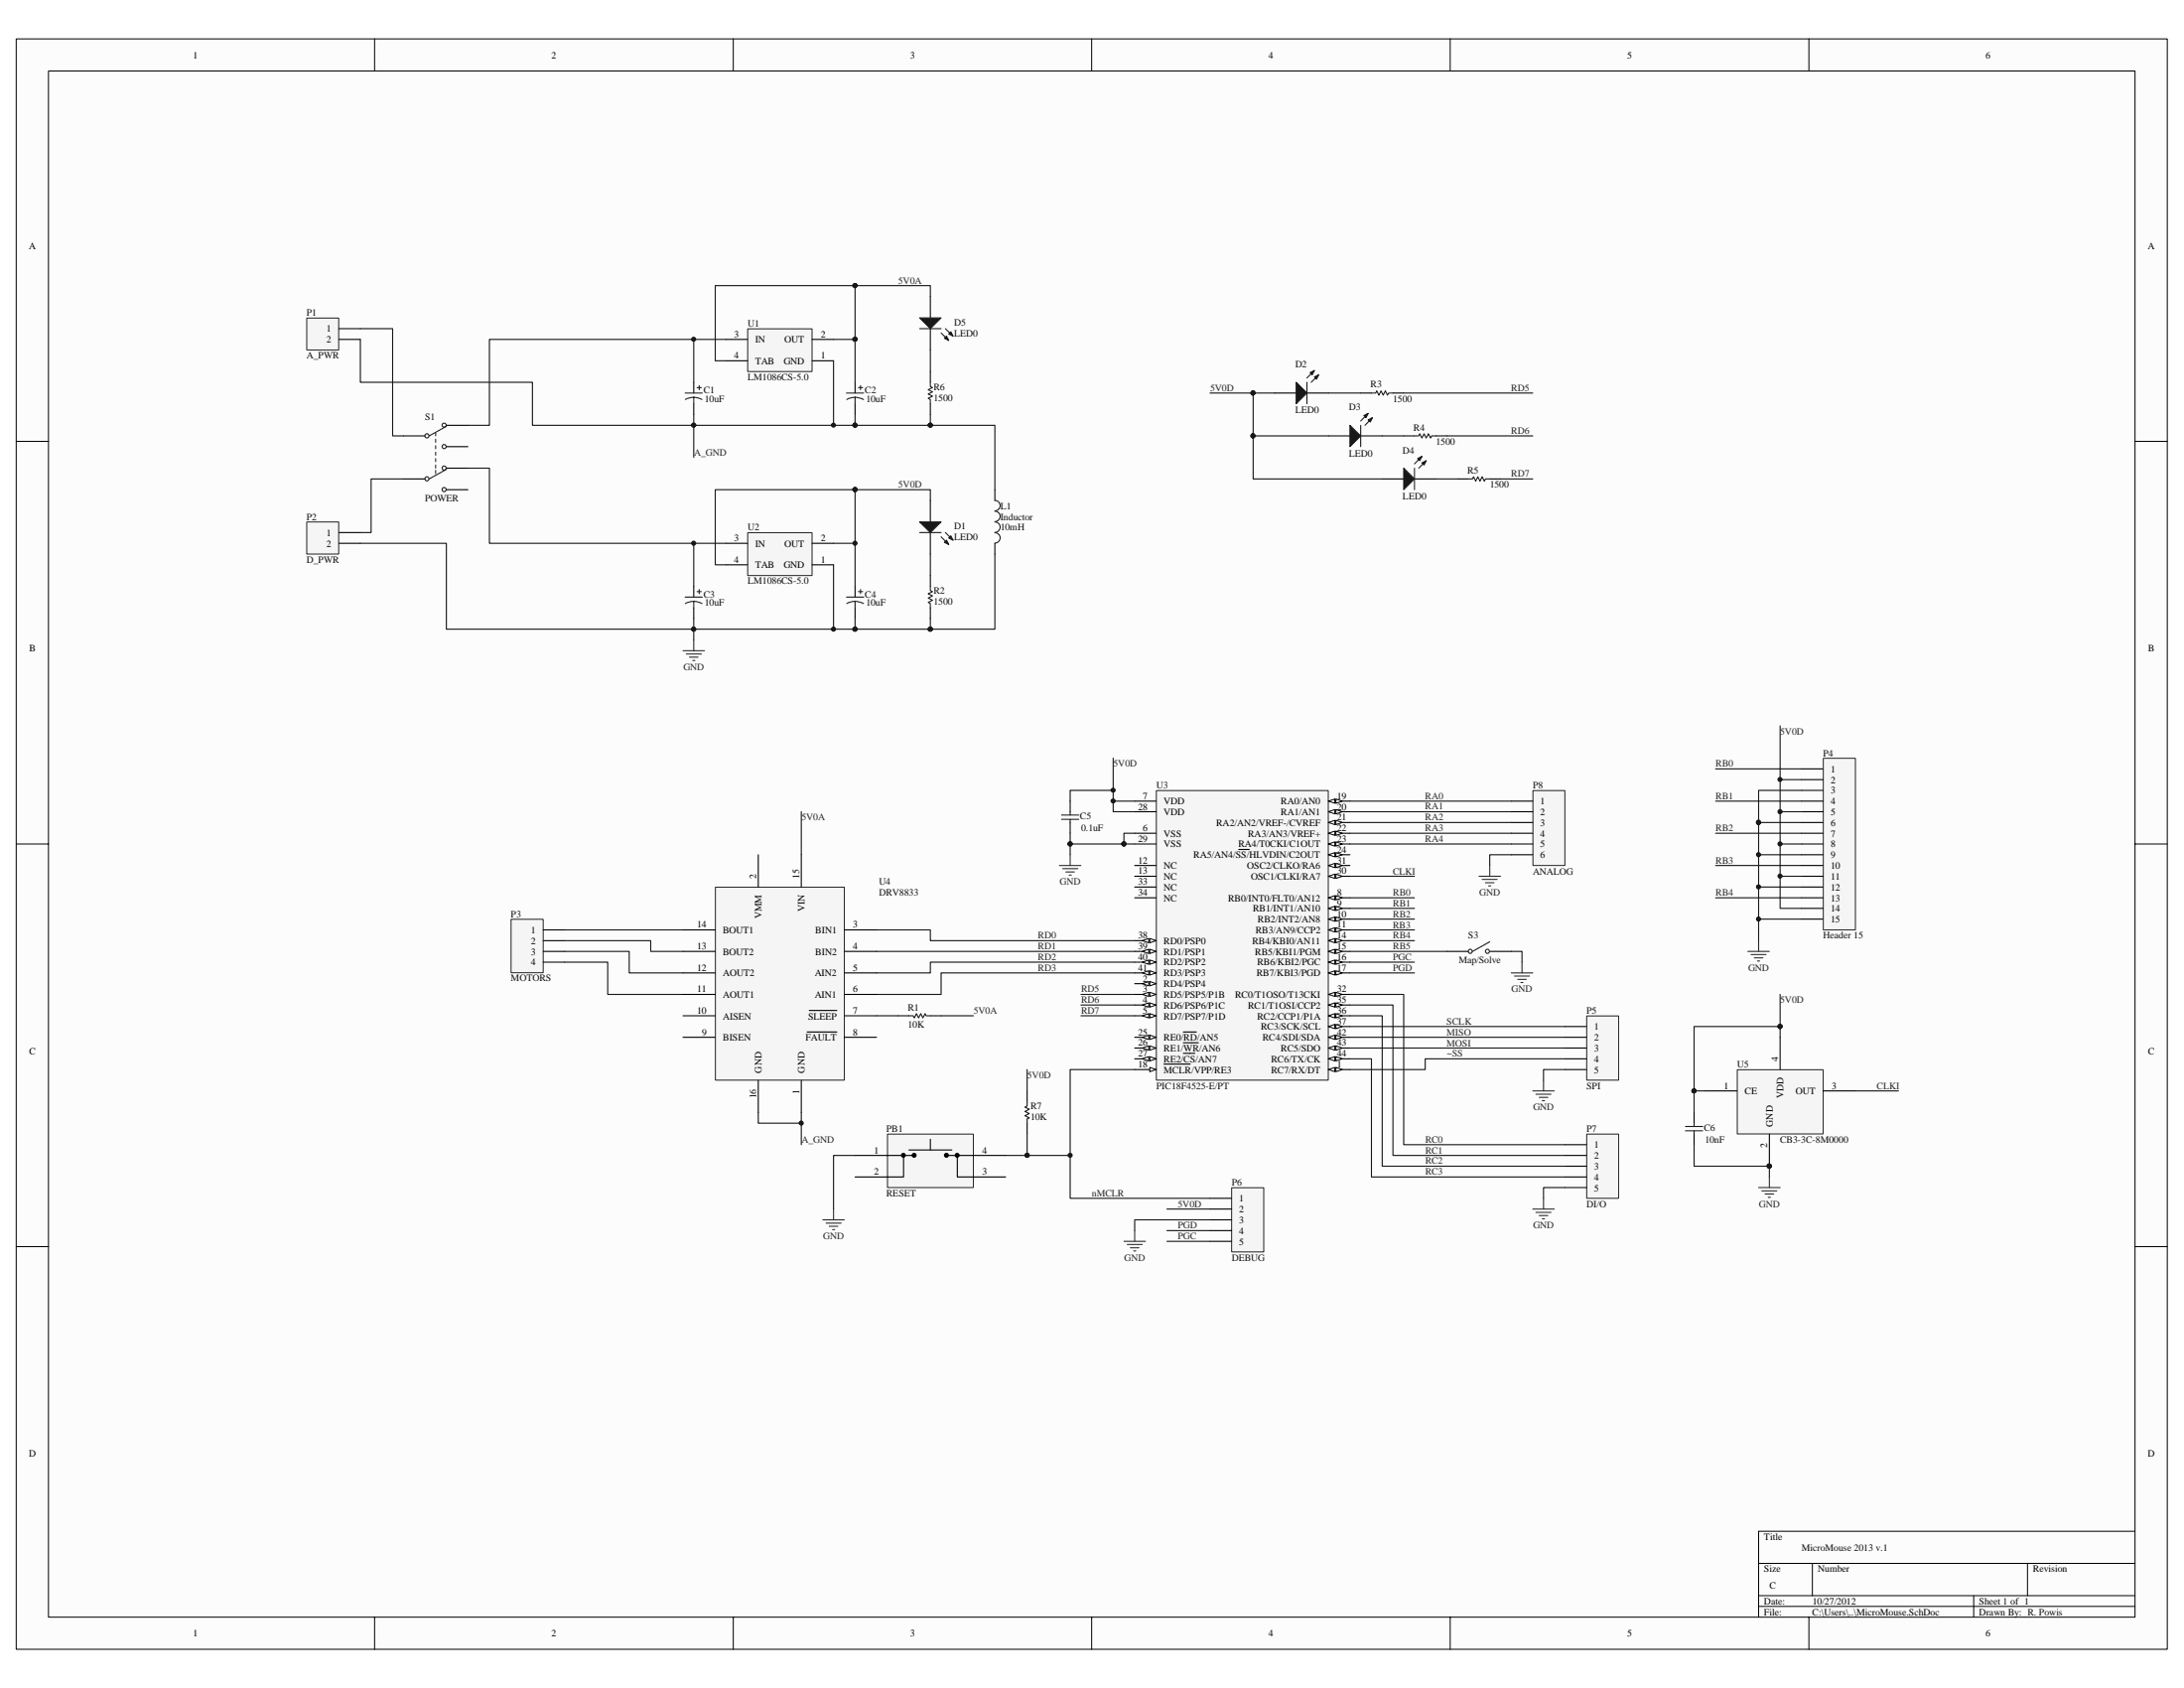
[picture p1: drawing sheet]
<svg xmlns="http://www.w3.org/2000/svg" width="279mm" height="216mm" viewBox="0 0 279 216" stroke-linecap="round" stroke-linejoin="round" font-family="sans-serif">
<path d="M2.1 5h275.2v205.9h-275.2z" fill="#fcfcfc"/>
<path d="M2.1 5h275.2v205.9h-275.2z" fill="none" stroke="#000" stroke-width=".13"/>
<path d="M6.2 9.1h266.9v197.7h-266.9z" fill="#fcfcfc"/>
<g fill="none" stroke="#000" stroke-width=".13">
<path d="M6.2 9.1h266.9v197.7h-266.9zM47.9 5v4.1M93.8 5v4.1M139.7 5v4.1M185.5 5v4.1M231.4 5v4.1M2.1 56.5h4.1M273.1 56.5h4.2M2.1 107.9h4.1M273.1 107.9h4.2M2.1 159.4h4.1M273.1 159.4h4.2"/>
<path d="M225 200h48.1M231.9 200v4.1M259.4 200v4.1M273.1 195.9h-48.1v10.9M47.9 206.8v4.2M93.8 206.8v4.2M139.7 206.8v4.2M185.5 206.8v4.2M225 204.1h48.1M225 205.5h48.1M231.4 206.8v4.2M252.5 204.1v2.7"/>
</g>
<path d="M148 101.1h21.9v37.1h-21.9z" fill="#f5f5f5"/>
<path d="M147.9 101.1h22v37.1h-22z" fill="none" stroke="#262626" stroke-width=".13"/>
<path d="M169.9 136.8h2.8" fill="none" stroke="#000" stroke-width=".14"/>
<g fill="#fcfcfc" stroke="#000" stroke-width=".13">
<path d="M169.9 136.8l.9-.3v.6z"/>
<path d="M170.9 136.5l.8 .3-.8 .3z"/>
</g>
<path d="M145.2 125.8h2.7" fill="none" stroke="#000" stroke-width=".14"/>
<g fill="#fcfcfc" stroke="#000" stroke-width=".13">
<path d="M147.1 125.5l.8 .3-.8 .3z"/>
<path d="M146.1 125.8l.9-.3v.6z"/>
</g>
<path d="M145.2 127.2h2.7" fill="none" stroke="#000" stroke-width=".14"/>
<g fill="#fcfcfc" stroke="#000" stroke-width=".13">
<path d="M147.1 126.9l.8 .3-.8 .2z"/>
<path d="M146.1 127.2l.9-.3v.5z"/>
</g>
<path d="M145.2 128.5h2.7" fill="none" stroke="#000" stroke-width=".14"/>
<g fill="#fcfcfc" stroke="#000" stroke-width=".13">
<path d="M147.1 128.3l.8 .2-.8 .3z"/>
<path d="M146.1 128.5l.9-.2v.5z"/>
</g>
<path d="M145.2 129.9h2.7" fill="none" stroke="#000" stroke-width=".14"/>
<g fill="#fcfcfc" stroke="#000" stroke-width=".13">
<path d="M147.1 129.6l.8 .3-.8 .3z"/>
<path d="M146.1 129.9l.9-.3v.6z"/>
</g>
<path d="M145.2 106.6h2.7M145.2 102.5h2.7M169.9 114.8h2.8" fill="none" stroke="#000" stroke-width=".14"/>
<g fill="#fcfcfc" stroke="#000" stroke-width=".13">
<path d="M169.9 114.8l.9-.2v.5z"/>
<path d="M170.9 114.6l.8 .2-.8 .3z"/>
</g>
<path d="M169.9 116.2h2.8" fill="none" stroke="#000" stroke-width=".14"/>
<g fill="#fcfcfc" stroke="#000" stroke-width=".13">
<path d="M169.9 116.2l.9-.3v.6z"/>
<path d="M170.9 115.9l.8 .3-.8 .3z"/>
</g>
<path d="M169.9 117.6h2.8" fill="none" stroke="#000" stroke-width=".14"/>
<g fill="#fcfcfc" stroke="#000" stroke-width=".13">
<path d="M169.9 117.6l.9-.3v.5z"/>
<path d="M170.9 117.3l.8 .3-.8 .2z"/>
</g>
<path d="M169.9 118.9h2.8" fill="none" stroke="#000" stroke-width=".14"/>
<g fill="#fcfcfc" stroke="#000" stroke-width=".13">
<path d="M169.9 118.9l.9-.2v.5z"/>
<path d="M170.9 118.7l.8 .2-.8 .3z"/>
</g>
<path d="M145.2 110.7h2.7M145.2 112.1h2.7M169.9 120.3h2.8" fill="none" stroke="#000" stroke-width=".14"/>
<g fill="#fcfcfc" stroke="#000" stroke-width=".13">
<path d="M169.9 120.3l.9-.3v.6z"/>
<path d="M170.9 120l.8 .3-.8 .3z"/>
</g>
<path d="M169.9 121.7h2.8" fill="none" stroke="#000" stroke-width=".14"/>
<g fill="#fcfcfc" stroke="#000" stroke-width=".13">
<path d="M169.9 121.7l.9-.3v.6z"/>
<path d="M170.9 121.4l.8 .3-.8 .3z"/>
</g>
<path d="M169.9 123.1h2.8" fill="none" stroke="#000" stroke-width=".14"/>
<g fill="#fcfcfc" stroke="#000" stroke-width=".13">
<path d="M169.9 123.1l.9-.3v.5z"/>
<path d="M170.9 122.8l.8 .3-.8 .2z"/>
</g>
<path d="M169.9 124.4h2.8" fill="none" stroke="#000" stroke-width=".14"/>
<g fill="#fcfcfc" stroke="#000" stroke-width=".13">
<path d="M169.9 124.4l.9-.2v.5z"/>
<path d="M170.9 124.2l.8 .2-.8 .3z"/>
</g>
<path d="M145.2 136.8h2.7" fill="none" stroke="#000" stroke-width=".14"/>
<path d="M147.1 136.5l.8 .3-.8 .3z" fill="#fcfcfc" stroke="#000" stroke-width=".13"/>
<path d="M169.9 102.5h2.8M148.9 136.1h3.4" fill="none" stroke="#000" stroke-width=".14"/>
<g fill="#fcfcfc" stroke="#000" stroke-width=".13">
<path d="M169.9 102.5l.9-.3v.5z"/>
<path d="M170.9 102.2l.8 .3-.8 .2z"/>
</g>
<path d="M169.9 103.8h2.8" fill="none" stroke="#000" stroke-width=".14"/>
<g fill="#fcfcfc" stroke="#000" stroke-width=".13">
<path d="M169.9 103.8l.9-.3v.6z"/>
<path d="M170.9 103.5l.8 .3-.8 .3z"/>
</g>
<path d="M169.9 105.2h2.8" fill="none" stroke="#000" stroke-width=".14"/>
<g fill="#fcfcfc" stroke="#000" stroke-width=".13">
<path d="M169.9 105.2l.9-.3v.6z"/>
<path d="M170.9 104.9l.8 .3-.8 .3z"/>
</g>
<path d="M169.9 106.6h2.8" fill="none" stroke="#000" stroke-width=".14"/>
<g fill="#fcfcfc" stroke="#000" stroke-width=".13">
<path d="M169.9 106.6l.9-.3v.5z"/>
<path d="M170.9 106.3l.8 .3-.8 .2z"/>
</g>
<path d="M169.9 107.9h2.8" fill="none" stroke="#000" stroke-width=".14"/>
<g fill="#fcfcfc" stroke="#000" stroke-width=".13">
<path d="M169.9 108l.9-.3v.5z"/>
<path d="M170.9 107.7l.8 .3-.8 .2z"/>
</g>
<path d="M169.9 109.3h2.8" fill="none" stroke="#000" stroke-width=".14"/>
<g fill="#fcfcfc" stroke="#000" stroke-width=".13">
<path d="M169.9 109.3l.9-.2v.5z"/>
<path d="M170.9 109.1l.8 .2-.8 .3z"/>
</g>
<path d="M158.5 108.6h1.3M145.2 132.7h2.7" fill="none" stroke="#000" stroke-width=".14"/>
<g fill="#fcfcfc" stroke="#000" stroke-width=".13">
<path d="M147.1 132.4l.8 .3-.8 .2z"/>
<path d="M146.1 132.7l.9-.3v.5z"/>
</g>
<path d="M145.2 134h2.7M151.4 132h1.7" fill="none" stroke="#000" stroke-width=".14"/>
<g fill="#fcfcfc" stroke="#000" stroke-width=".13">
<path d="M147.1 133.8l.8 .2-.8 .3z"/>
<path d="M146.1 134l.9-.2v.5z"/>
</g>
<path d="M145.2 135.4h2.7M151.4 133.4h1.9" fill="none" stroke="#000" stroke-width=".14"/>
<g fill="#fcfcfc" stroke="#000" stroke-width=".13">
<path d="M147.1 135.1l.8 .3-.8 .3z"/>
<path d="M146.1 135.4l.9-.3v.6z"/>
</g>
<path d="M145.2 103.8h2.7M145.2 107.9h2.7M169.9 112.1h2.8M151.4 134.7h1.5" fill="none" stroke="#000" stroke-width=".14"/>
<g fill="#fcfcfc" stroke="#000" stroke-width=".13">
<path d="M169.9 112.1l.9-.3v.6z"/>
<path d="M170.9 111.8l.8 .3-.8 .3z"/>
</g>
<path d="M169.9 110.7h2.8" fill="none" stroke="#000" stroke-width=".14"/>
<g fill="#fcfcfc" stroke="#000" stroke-width=".13">
<path d="M169.9 110.7l.9-.3v.6z"/>
<path d="M170.9 110.4l.8 .3-.8 .3z"/>
</g>
<path d="M169.9 127.2h2.8" fill="none" stroke="#000" stroke-width=".14"/>
<g fill="#fcfcfc" stroke="#000" stroke-width=".13">
<path d="M169.9 127.2l.9-.3v.5z"/>
<path d="M170.9 126.9l.8 .3-.8 .2z"/>
</g>
<path d="M145.2 113.5h2.7M145.2 114.8h2.7M169.9 128.5h2.8" fill="none" stroke="#000" stroke-width=".14"/>
<g fill="#fcfcfc" stroke="#000" stroke-width=".13">
<path d="M169.9 128.5l.9-.2v.5z"/>
<path d="M170.9 128.3l.8 .2-.8 .3z"/>
</g>
<path d="M169.9 129.9h2.8" fill="none" stroke="#000" stroke-width=".14"/>
<g fill="#fcfcfc" stroke="#000" stroke-width=".13">
<path d="M169.9 129.9l.9-.3v.6z"/>
<path d="M170.9 129.6l.8 .3-.8 .3z"/>
</g>
<path d="M169.9 131.3h2.8" fill="none" stroke="#000" stroke-width=".14"/>
<g fill="#fcfcfc" stroke="#000" stroke-width=".13">
<path d="M169.9 131.3l.9-.3v.6z"/>
<path d="M170.9 131l.8 .3-.8 .3z"/>
</g>
<path d="M145.2 120.3h2.7" fill="none" stroke="#000" stroke-width=".14"/>
<g fill="#fcfcfc" stroke="#000" stroke-width=".13">
<path d="M147.1 120l.8 .3-.8 .3z"/>
<path d="M146.1 120.3l.9-.3v.6z"/>
</g>
<path d="M145.2 121.7h2.7" fill="none" stroke="#000" stroke-width=".14"/>
<g fill="#fcfcfc" stroke="#000" stroke-width=".13">
<path d="M147.1 121.4l.8 .3-.8 .3z"/>
<path d="M146.1 121.7l.9-.3v.6z"/>
</g>
<path d="M145.2 123.1h2.7" fill="none" stroke="#000" stroke-width=".14"/>
<g fill="#fcfcfc" stroke="#000" stroke-width=".13">
<path d="M147.1 122.8l.8 .3-.8 .2z"/>
<path d="M146.1 123.1l.9-.3v.5z"/>
</g>
<path d="M145.2 124.4h2.7" fill="none" stroke="#000" stroke-width=".14"/>
<g fill="#fcfcfc" stroke="#000" stroke-width=".13">
<path d="M147.1 124.2l.8 .2-.8 .3z"/>
<path d="M146.1 124.4l.9-.2v.5z"/>
</g>
<path d="M169.9 132.7h2.8" fill="none" stroke="#000" stroke-width=".14"/>
<g fill="#fcfcfc" stroke="#000" stroke-width=".13">
<path d="M169.9 132.7l.9-.3v.5z"/>
<path d="M170.9 132.4l.8 .3-.8 .2z"/>
</g>
<path d="M169.9 134h2.8" fill="none" stroke="#000" stroke-width=".14"/>
<g fill="#fcfcfc" stroke="#000" stroke-width=".13">
<path d="M169.9 134l.9-.2v.5z"/>
<path d="M170.9 133.8l.8 .2-.8 .3z"/>
</g>
<path d="M169.9 135.4h2.8" fill="none" stroke="#000" stroke-width=".14"/>
<g fill="#fcfcfc" stroke="#000" stroke-width=".13">
<path d="M169.9 135.4l.9-.3v.6z"/>
<path d="M170.9 135.1l.8 .3-.8 .3z"/>
</g>
<path d="M95.7 68.2h8.2v5.4h-8.2z" fill="#f5f5f5"/>
<path d="M95.7 68.1h8.2v5.5h-8.2z" fill="none" stroke="#262626" stroke-width=".13"/>
<path d="M88.8 75v1.4M88.8 77.7v1.4M92.9 69.5h2.7M92.9 72.2h2.7M103.9 69.5h2.7M103.9 72.2h2.7M109.4 75v1.4M109.4 77.7v1.4" fill="none" stroke="#000" stroke-width=".14"/>
<path d="M87.7 76.4h2.2M87.7 77.2l.5-.2 .5-.1 .6 .1 .5 .2M88.8 76.9v.8M89.2 75.7h.5M89.5 75.4v.5M108.3 76.4h2.2M108.3 77.2l.5-.2 .6-.1 .5 .1 .6 .2M109.4 76.9v.8M109.8 75.7h.6M110.1 75.4v.5" fill="none" stroke="#1c1c1c" stroke-width=".14"/>
<path d="M87.4 83.2h2.7M87.8 83.7h1.9M88.2 84.1h1.1M88.6 84.5h.3M88.8 81.9v1.3" fill="none" stroke="#262626" stroke-width=".14"/>
<path d="M88.8 69.5v5.5M88.8 79.1v2.8" fill="none" stroke="#0e0e0e" stroke-width=".14"/>
<circle cx="88.7" cy="69.5" r=".26" fill="#0e0e0e" stroke="#0e0e0e" stroke-width=".13"/>
<path d="M95.7 42.1h8.2v5.4h-8.2z" fill="#f5f5f5"/>
<path d="M95.7 42.1h8.2v5.4h-8.2z" fill="none" stroke="#262626" stroke-width=".13"/>
<path d="M88.8 48.9v1.4M88.8 51.6v1.4M92.9 43.4h2.7M92.9 46.1h2.7M103.9 43.4h2.7M103.9 46.1h2.7M109.4 48.9v1.4M109.4 51.6v1.4" fill="none" stroke="#000" stroke-width=".14"/>
<path d="M87.7 50.3h2.2M87.7 51.1l.5-.2 .5-.1 .6 .1 .5 .2M88.8 50.8v.8M89.2 49.6h.5M89.5 49.3v.5M108.3 50.3h2.2M108.3 51.1l.5-.2 .6-.1 .5 .1 .6 .2M109.4 50.8v.8M109.8 49.6h.6M110.1 49.3v.5" fill="none" stroke="#1c1c1c" stroke-width=".14"/>
<path d="M88.8 43.4v5.5M88.8 53v5.5M106.6 46.1v8.3M106.6 72.2v8.3M97 142.3v1.4h5.5M102.5 142.3v4.1" fill="none" stroke="#0e0e0e" stroke-width=".14"/>
<g fill="#0e0e0e" stroke="#0e0e0e" stroke-width=".13">
<circle cx="88.7" cy="43.4" r=".26"/>
<circle cx="106.6" cy="80.5" r=".27"/>
<circle cx="106.6" cy="54.4" r=".26"/>
<circle cx="102.5" cy="143.6" r=".26"/>
</g>
<path d="M65.4 117.6h4.1v6.8h-4.1z" fill="#f5f5f5"/>
<path d="M65.4 117.6h4.1v6.8h-4.1z" fill="none" stroke="#262626" stroke-width=".13"/>
<path d="M69.5 118.9h2.7M69.5 120.3h2.7M69.5 121.7h2.7M69.5 123.1h2.7" fill="none" stroke="#000" stroke-width=".14"/>
<path d="M72.2 118.9h15.2M72.2 120.3h11v1.4h4.2M72.2 121.7h8.3v2.7h6.9M72.2 123.1h5.5v4.1h9.7" fill="none" stroke="#0e0e0e" stroke-width=".14"/>
<path d="M223.6 121.7h2.8M224 122.1h1.9M224.4 122.5h1.1M224.8 122.9h.3M225 120.3v1.4" fill="none" stroke="#262626" stroke-width=".14"/>
<path d="M157.6 151.9h4.1v8.2h-4.1z" fill="#f5f5f5"/>
<path d="M157.6 151.9h4.1v8.2h-4.1z" fill="none" stroke="#262626" stroke-width=".13"/>
<path d="M154.8 153.3h2.8M154.8 154.6h2.8M154.8 156h2.8M154.8 157.4h2.8M154.8 158.8h2.8" fill="none" stroke="#000" stroke-width=".14"/>
<path d="M172.7 134h27.5M172.7 131.3h27.5M172.7 132.7h27.5M172.7 124.4h8.3M172.7 123.1h8.3M200.2 136.8h-2.7v1.4M149.3 154.6h5.5M149.3 157.4h5.5M149.3 158.8h5.5M154.8 156h-9.6v1.4" fill="none" stroke="#0e0e0e" stroke-width=".14"/>
<path d="M196.1 139.5h2.7M196.5 140h1.9M197.5 138.2v1.3M143.8 158.8h2.7M144.2 159.2h1.9M144.6 159.6h1.1M145 160h.3M145.2 157.4v1.4M196.9 140.4h1.1M197.3 140.8h.3" fill="none" stroke="#262626" stroke-width=".14"/>
<path d="M203 145.1h4.1v8.2h-4.1z" fill="#f5f5f5"/>
<path d="M203 145.1h4.1v8.2h-4.1z" fill="none" stroke="#262626" stroke-width=".13"/>
<g fill="none" stroke="#000" stroke-width=".14">
<path d="M119 37.9v2.8M119 42v2.8M119 47.5v1.4M119 51.6v1.4M163.1 50.3h2.7M167.2 50.3h2.7M169.9 55.8h2.8M174.1 55.8h2.7M174.1 50.3h1.4M178.2 50.3h1.4M179.6 55.8h1.4M183.7 55.8h1.4"/>
<path d="M119 64v2.8M119 68.1v2.8M119 73.6v1.4M119 77.7v1.4M127.3 62.6v1.4M127.3 69.5v1.4M176.8 61.3h2.8M181 61.3h2.7M186.5 61.3h1.3M190.6 61.3h1.4M114.9 129.9h1.4M119 129.9h1.4"/>
<path d="M200.2 146.4h2.8M200.2 147.8h2.8M200.2 149.2h2.8M200.2 150.5h2.8M200.2 151.9h2.8"/>
</g>
<path d="M196.1 154.6h2.7M196.5 155.1h1.9M196.9 155.5h1.1M197.3 155.9h.3M197.5 153.3v1.3" fill="none" stroke="#262626" stroke-width=".14"/>
<g fill="none" stroke="#0e0e0e" stroke-width=".14">
<path d="M154.8 50.3h8.3M160.3 55.8v5.5h16.5M160.3 50.3v5.5M160.3 55.8h9.6M169.9 50.3h4.2M176.8 55.8h2.8M179.6 50.3h16.5M185.1 55.8h11M183.7 61.3h2.8M192 61.3h4.1M112.1 129.9h2.8M120.4 129.9h4.1"/>
<path d="M138.3 129.9h6.9M138.3 127.2h6.9M138.3 128.5h6.9M172.7 127.2h6.9v19.2h20.6M172.7 129.9h4.1v19.3h23.4M172.7 128.5h5.5v19.3h22M172.7 135.4h2.8v15.1h24.7M200.2 151.9h-2.7v1.4"/>
</g>
<g fill="none" stroke="#1c1c1c" stroke-width=".14">
<path d="M117.6 42h2.8M119 48.9v.5l.3 .2-.6 .2 .6 .3-.6 .3 .6 .3-.6 .2 .3 .2v.5M120.4 42.6l1 .9M120.9 42l1 1M167.2 48.9v2.7M168.1 47.4l-.9 .9M168.7 47.9l-1 1M174.1 54.4v2.7M175 52.9l-.9 .9M175.5 50.3h.5l.1-.3 .3 .5 .3-.5 .3 .5 .2-.5 .3 .5 .2-.2h.5M175.6 53.4l-1 1M181 55.8h.5l.1-.3 .3 .5 .3-.5 .3 .5 .2-.5 .3 .5 .2-.2h.5"/>
<path d="M181 59.9v2.7M181.9 58.4l-.9 .9M182.5 58.9l-1 1M117.6 68.1h2.8M119 75v.5l.3 .2-.6 .2 .6 .3-.6 .3 .6 .3-.6 .2 .3 .2v.5M120.4 68.7l1 .9M120.9 68.1l1 1M127.3 64a.67 .67 0 0 1 .7 .7 .67 .67 0 0 1-.7 .6M127.3 65.4a.67 .67 0 0 1 .7 .7 .67 .67 0 0 1-.7 .6M127.3 66.8a.67 .67 0 0 1 .7 .6 .67 .67 0 0 1-.7 .7M127.3 68.1a.67 .67 0 0 1 .7 .7 .67 .67 0 0 1-.7 .7M187.8 61.3h.6l.1-.3 .3 .5 .3-.5 .2 .5 .3-.5 .3 .5 .1-.2h.6"/>
<path d="M116.3 129.9h.5l.2 .3 .2-.6 .3 .6 .3-.6 .3 .6 .2-.6 .2 .3h.5"/>
</g>
<g fill="#1c1c1c" stroke="#1c1c1c" stroke-width=".14">
<path d="M117.6 66.8h2.8l-1.4 1.3z"/>
<path d="M120.8 69.4l.3-.3 .3 .5z"/>
<path d="M121.4 68.8l.2-.3 .3 .6z"/>
<path d="M165.8 48.9l1.4 1.4-1.4 1.3z"/>
<path d="M168.1 48.2l.6-.3-.3 .6z"/>
<path d="M167.6 47.7l.5-.3-.2 .5z"/>
<path d="M172.7 54.4l1.4 1.4-1.4 1.3z"/>
<path d="M175 53.7l.6-.3-.3 .6z"/>
<path d="M174.5 53.1l.5-.2-.2 .5z"/>
<path d="M179.6 59.9l1.4 1.4-1.4 1.3z"/>
<path d="M181.9 59.2l.6-.3-.3 .6z"/>
<path d="M181.4 58.7l.5-.3-.3 .5z"/>
<path d="M117.6 40.7h2.8l-1.4 1.3z"/>
<path d="M121.1 43l.3 .5-.6-.2z"/>
<path d="M121.6 42.4l.3 .6-.5-.3z"/>
</g>
<g fill="#0e0e0e" stroke="#0e0e0e" stroke-width=".13">
<circle cx="160.3" cy="55.7" r=".26"/>
<circle cx="160.3" cy="50.3" r=".26"/>
</g>
<path d="M196.1 101.1h4.1v9.6h-4.1z" fill="#f5f5f5"/>
<path d="M196.1 101.1h4.1v9.6h-4.1z" fill="none" stroke="#262626" stroke-width=".13"/>
<path d="M51.6 55.8h2.8M57.1 54.4h2.8M57.1 57.1h2.8M57.1 59.9h2.8M51.6 61.3h2.8M57.1 62.6h2.8M193.3 102.5h2.8M193.3 103.8h2.8M193.3 105.2h2.8M193.3 106.6h2.8M193.3 107.9h2.8M193.3 109.3h2.8" fill="none" stroke="#000" stroke-width=".14"/>
<path d="M135.5 110.7h2.8M136 111.1h1.9M136.4 111.5h1.1M136.8 111.9h.3M136.9 109.3v1.4M189.2 112.1h2.8M189.6 112.5h1.9M190 112.9h1.1M190.4 113.3h.3M190.6 110.7v1.4" fill="none" stroke="#262626" stroke-width=".14"/>
<g fill="none" stroke="#0e0e0e" stroke-width=".14">
<path d="M109.4 36.5h-17.9v9.6h1.4M109.4 36.5h9.6v1.4M109.4 36.5v12.4M88.8 54.4h30.2M106.6 43.4h2.8M109.4 53v1.4M119 53v1.4M119 54.4h8.3v8.2M119 44.8v2.7M106.6 69.5h2.8M109.4 62.6v12.4M109.4 79.1v1.4"/>
<path d="M109.4 62.6h-17.9v9.6h1.4M109.4 62.6h9.6v1.4M119 70.9v2.7M119 79.1v1.4M127.3 70.9v9.6h-8.3M88.8 80.5h30.2M102.5 103.8v5.5M112.1 118.9h6.9v1.4h26.2M145.2 106.6h-1.4v1.4l1.4-.1M172.7 106.6h20.6M172.7 102.5h20.6M172.7 107.9h20.6"/>
<path d="M172.7 103.8h20.6M172.7 105.2h20.6M193.3 109.3h-2.7v1.4M112.1 121.7h33.1M145.2 123.1h-26.2v1.3h-6.9M145.2 124.4h-24.8v2.8h-8.3"/>
</g>
<g fill="#0e0e0e" stroke="#0e0e0e" stroke-width=".13">
<circle cx="109.4" cy="69.5" r=".26"/>
<circle cx="143.8" cy="107.9" r=".26"/>
<circle cx="109.4" cy="43.4" r=".26"/>
<circle cx="109.4" cy="36.5" r=".26"/>
<circle cx="109.4" cy="54.4" r=".26"/>
<circle cx="88.7" cy="54.4" r=".26"/>
<circle cx="109.4" cy="62.6" r=".26"/>
<circle cx="109.4" cy="80.5" r=".27"/>
<circle cx="88.7" cy="80.5" r=".27"/>
<circle cx="119" cy="54.4" r=".26"/>
<circle cx="119" cy="80.5" r=".27"/>
</g>
<g fill="none" stroke="#1c1c1c" stroke-width=".14">
<path d="M55.7 55.4v.4M55.7 56.2v.4M55.7 57v.4M55.7 57.8v.4M55.7 58.7v.4M55.7 59.5v.4M57.1 54.5l-2.2 1.3M55.7 60.2v.4M57.1 60l-2.2 1.3"/>
<circle cx="54.6" cy="55.7" r=".27"/>
<circle cx="56.8" cy="57.1" r=".27"/>
<circle cx="56.8" cy="59.9" r=".27"/>
<circle cx="56.8" cy="54.4" r=".26"/>
<circle cx="54.6" cy="61.2" r=".27"/>
<circle cx="56.8" cy="62.6" r=".27"/>
</g>
<path d="M39.3 40.7h4v4.1h-4z" fill="#f5f5f5"/>
<path d="M39.2 40.7h4.1v4.1h-4.1z" fill="none" stroke="#262626" stroke-width=".13"/>
<path d="M43.3 42h2.8M43.3 43.4h2.8" fill="none" stroke="#000" stroke-width=".14"/>
<path d="M39.3 66.8h4v4.1h-4z" fill="#f5f5f5"/>
<path d="M39.2 66.8h4.1v4.1h-4.1z" fill="none" stroke="#262626" stroke-width=".13"/>
<path d="M43.3 68.1h2.8M43.3 69.5h2.8M131.4 139.5v1.4M131.4 143.7v1.3" fill="none" stroke="#000" stroke-width=".14"/>
<path d="M46.1 43.4v5.5h22v5.5h20.7M46.1 42h4.1v13.8h1.4M59.9 59.9h2.7v9.6h30.3M92.9 43.4h-30.3v11h-2.7M46.1 69.5h11v11h31.7M51.6 61.3h-4.1v6.8h-1.4M131.4 136.8v2.7M145.2 136.8h-8.3v16.5h17.9M109.4 147.8h-2.8v6.8M128.7 147.8h8.2M131.4 145v2.8" fill="none" stroke="#0e0e0e" stroke-width=".14"/>
<g fill="#0e0e0e" stroke="#0e0e0e" stroke-width=".13">
<circle cx="88.7" cy="80.5" r=".27"/>
<circle cx="88.7" cy="54.4" r=".26"/>
<circle cx="131.4" cy="147.8" r=".26"/>
<circle cx="136.9" cy="147.8" r=".26"/>
</g>
<path d="M131.4 140.9v.6l-.3 .1 .6 .3-.6 .3 .6 .2-.6 .3 .6 .3-.3 .1v.6" fill="none" stroke="#1c1c1c" stroke-width=".14"/>
<path d="M105.3 156h2.7M105.7 156.4h1.9M106.1 156.8h1.1M106.5 157.3h.3M106.6 154.6v1.4" fill="none" stroke="#262626" stroke-width=".14"/>
<path d="M233.3 97h4.1v21.9h-4.1z" fill="#f5f5f5"/>
<path d="M233.3 97h4.1v21.9h-4.1z" fill="none" stroke="#262626" stroke-width=".13"/>
<g fill="none" stroke="#000" stroke-width=".14">
<path d="M230.5 98.3h2.7M230.5 99.7h2.7M230.5 101.1h2.7M230.5 102.5h2.7M230.5 103.8h2.7M230.5 105.2h2.7M230.5 106.6h2.7M230.5 107.9h2.7M230.5 109.3h2.7M230.5 110.7h2.7M230.5 112.1h2.7M230.5 113.5h2.7"/>
<path d="M230.5 114.8h2.7M230.5 116.2h2.7M230.5 117.6h2.7M185.1 121.7h2.7M190.6 121.7h2.7"/>
</g>
<g fill="none" stroke="#0e0e0e" stroke-width=".14">
<path d="M219.5 98.3h11M227.7 92.8v23.4h2.8M227.7 99.7h2.8M172.7 117.6h8.3M172.7 114.8h8.3M172.7 116.2h8.3M172.7 118.9h8.3M219.5 102.5h11M219.5 106.6h11M219.5 110.7h11M219.5 114.8h11M225 117.6h5.5"/>
<path d="M225 105.2v15.1M225 113.5h5.5M225 109.3h5.5M225 105.2h5.5M227.7 112.1h2.8M227.7 107.9h2.8M227.7 103.8h2.8M230.5 101.1h-5.5v4.1M172.7 121.7h12.4M172.7 120.3h8.3M193.3 121.7h1.4v1.4"/>
</g>
<g fill="#0e0e0e" stroke="#0e0e0e" stroke-width=".13">
<circle cx="225" cy="117.6" r=".27"/>
<circle cx="225" cy="113.4" r=".26"/>
<circle cx="225" cy="109.3" r=".27"/>
<circle cx="225" cy="105.2" r=".27"/>
<circle cx="227.7" cy="112.1" r=".26"/>
<circle cx="227.7" cy="107.9" r=".27"/>
<circle cx="227.7" cy="103.8" r=".27"/>
<circle cx="227.7" cy="99.7" r=".26"/>
</g>
<g fill="none" stroke="#1c1c1c" stroke-width=".14">
<path d="M190.6 120.5l-2.2 1.2"/>
<circle cx="188.1" cy="121.7" r=".26"/>
<circle cx="190.3" cy="121.7" r=".26"/>
</g>
<path d="M193.3 124.4h2.8M193.7 124.8h2M194.2 125.3h1.1M194.6 125.7h.2M194.7 123.1v1.3" fill="none" stroke="#262626" stroke-width=".14"/>
<path d="M203 130h4.1v8.2h-4.1z" fill="#f5f5f5"/>
<path d="M203 129.9h4.1v8.3h-4.1z" fill="none" stroke="#262626" stroke-width=".13"/>
<path d="M200.2 131.3h2.8M200.2 132.7h2.8M200.2 134h2.8M200.2 135.4h2.8M200.2 136.8h2.8" fill="none" stroke="#000" stroke-width=".14"/>
<path d="M200.2 135.4h-17.9v1.4h-9.6" fill="none" stroke="#0e0e0e" stroke-width=".14"/>
<path d="M113.6 145.1h10.9v6.8h-10.9z" fill="#f5f5f5"/>
<path d="M113.5 145.1h11v6.8h-11z" fill="none" stroke="#262626" stroke-width=".13"/>
<path d="M109.4 147.8h7.6M115.6 147.8v2.7h-6.2M116.3 147.1h5.5M119 145.7v1.4M121.1 147.8h7.6M122.5 147.8v2.7h6.2" fill="none" stroke="#000" stroke-width=".14"/>
<g fill="#000" stroke="#000" stroke-width=".13">
<circle cx="115.6" cy="147.8" r=".26"/>
<circle cx="116.9" cy="147.8" r=".26"/>
<circle cx="121.1" cy="147.8" r=".26"/>
<circle cx="122.4" cy="147.8" r=".26"/>
</g>
<path d="M222.3 136.8h10.9v8.2h-10.9z" fill="#f5f5f5"/>
<path d="M222.2 136.8h11v8.2h-11z" fill="none" stroke="#262626" stroke-width=".13"/>
<path d="M136.9 102.5v1.3M136.9 105.2v1.4M218.1 139.5h4.1M227.7 132.7v4.1M233.2 139.5h4.2M216.7 142.3v1.4M216.7 145v1.4M226.4 145v4.2" fill="none" stroke="#000" stroke-width=".14"/>
<g fill="#0e0e0e" stroke="#0e0e0e" stroke-width=".13">
<circle cx="226.3" cy="149.1" r=".26"/>
<circle cx="227.7" cy="131.3" r=".27"/>
<circle cx="216.7" cy="139.5" r=".26"/>
<circle cx="142.4" cy="102.4" r=".26"/>
<circle cx="142.4" cy="101.1" r=".26"/>
<circle cx="136.9" cy="107.9" r=".26"/>
<circle cx="143.8" cy="107.9" r=".26"/>
</g>
<path d="M225 151.9h2.7M225.4 152.3h1.9M225.8 152.7h1.1M226.2 153.1h.3M226.4 150.5v1.4" fill="none" stroke="#262626" stroke-width=".14"/>
<path d="M142.4 97v6.8h2.8M136.9 106.6v2.7M136.9 107.9h6.9M142.4 101.1h-5.5v1.4M142.4 102.5h2.8M172.7 112.1h8.3M216.7 139.5h1.4M216.7 139.5v2.8M227.7 127.2v5.5M227.7 131.3h-11v8.2M237.4 139.5h5.5M216.7 146.4v2.8h9.7v1.3" fill="none" stroke="#0e0e0e" stroke-width=".14"/>
<path d="M135.8 104.8h2.2M135.8 104.2h2.2M136.9 103.8v.4M136.9 104.8v.4M215.6 144.6h2.2M215.6 144.1h2.2M216.7 143.7v.4M216.7 144.6v.4" fill="none" stroke="#1c1c1c" stroke-width=".14"/>
<path d="M91.5 113.5h16.5v24.7h-16.5z" fill="#f5f5f5"/>
<path d="M91.5 113.5h16.5v24.7h-16.5z" fill="none" stroke="#262626" stroke-width=".13"/>
<g fill="none" stroke="#000" stroke-width=".14">
<path d="M87.4 118.9h4.1M97 109.3v4.2M102.5 109.3v4.2M108 118.9h4.1M87.4 129.9h4.1M87.4 124.4h4.1M87.4 121.7h4.1M87.4 132.7h4.1M87.4 127.2h4.1M97 138.2v4.1M102.5 138.2v4.1M103.3 132h3.8"/>
<path d="M103.5 129.2h3.6M108 129.9h4.1M108 124.4h4.1M108 121.7h4.1M108 132.7h4.1M108 127.2h4.1"/>
</g>
<g font-size="1.2">
<text x="24.7" y="7.4">1</text>
<text x="70.6" y="7.4">2</text>
<text x="116.4" y="7.4">3</text>
<text x="162.3" y="7.4">4</text>
<text x="208.2" y="7.4">5</text>
<text x="254" y="7.4">6</text>
<text x="3.7" y="31.8">A</text>
<text x="274.8" y="31.8">A</text>
<text x="41.8" y="42.5">1</text>
<text x="41.8" y="43.8">2</text>
<text x="93.9" y="43.1">3</text>
<text x="93.9" y="45.9">4</text>
<text x="96.6" y="43.8">IN</text>
<text x="96.6" y="46.6">TAB</text>
<text x="100.2" y="46.6">GND</text>
<text x="100.4" y="43.8">OUT</text>
<text x="105" y="43.1">2</text>
<text x="105" y="45.9">1</text>
<text x="41.8" y="68.6">1</text>
<text x="41.8" y="69.9">2</text>
<text x="93.9" y="69.2">3</text>
<text x="93.9" y="72">4</text>
<text x="96.6" y="69.9">IN</text>
<text x="100.4" y="69.9">OUT</text>
<text x="105" y="69.2">2</text>
<text x="105" y="72">1</text>
<text x="96.6" y="72.7">TAB</text>
<text x="100.2" y="72.7">GND</text>
<text x="3.7" y="83.3">B</text>
<text x="274.8" y="83.3">B</text>
<text x="234.2" y="98.8">1</text>
<text x="234.2" y="100.1">2</text>
<text x="234.2" y="101.5">3</text>
<text x="145.6" y="103.6">28</text>
<text x="145.6" y="107.7">29</text>
<text x="146.2" y="106.3">6</text>
<text x="146.2" y="102.2">7</text>
<text x="148.9" y="107">VSS</text>
<text x="148.9" y="102.9">VDD</text>
<text x="148.9" y="104.3">VDD</text>
<text x="155.6" y="105.6">RA2/AN2/VREF-/CVREF</text>
<text x="159.7" y="107">RA3/AN3/VREF+</text>
<text x="163.9" y="102.9">RA0/AN0</text>
<text x="163.9" y="104.3">RA1/AN1</text>
<text x="171" y="106.3">22</text>
<text x="171" y="104.9">21</text>
<text x="171" y="107.7">23</text>
<text x="171" y="102.2">19</text>
<text x="171" y="103.6">20</text>
<text x="197.1" y="102.9">1</text>
<text x="197.1" y="104.3">2</text>
<text x="197.1" y="105.6">3</text>
<text x="197.1" y="107">4</text>
<text x="234.2" y="102.9">4</text>
<text x="234.2" y="104.3">5</text>
<text x="234.2" y="105.6">6</text>
<text x="234.2" y="107">7</text>
<text x="96.8" y="112.4" transform="rotate(-90 96.8 112.4)">2</text>
<text x="102.3" y="112.4" transform="rotate(-90 102.3 112.4)">15</text>
<text x="145.6" y="110.4">12</text>
<text x="145.6" y="111.8">13</text>
<text x="145.6" y="113.2">33</text>
<text x="148.9" y="111.1">NC</text>
<text x="148.9" y="112.5">NC</text>
<text x="148.9" y="108.4">VSS</text>
<text x="148.9" y="113.9">NC</text>
<text x="152.7" y="109.7">RA5/AN4/SS/HLVDIN/C2OUT</text>
<text x="158.4" y="108.4">RA4/T0CKI/C1OUT</text>
<text x="159.5" y="111.1">OSC2/CLKO/RA6</text>
<text x="160" y="112.5">OSC1/CLKI/RA7</text>
<text x="171" y="109.1">24</text>
<text x="171" y="110.4">31</text>
<text x="171" y="111.8">30</text>
<text x="197.1" y="108.4">5</text>
<text x="197.1" y="109.7">6</text>
<text x="234.2" y="108.4">8</text>
<text x="234.2" y="109.7">9</text>
<text x="234.2" y="111.1">10</text>
<text x="234.2" y="112.5">11</text>
<text x="234.2" y="113.9">12</text>
<text x="67.9" y="119.4">1</text>
<text x="89.2" y="118.7">14</text>
<text x="92.5" y="119.4">BOUT1</text>
<text x="97.4" y="117.5" transform="rotate(-90 97.4 117.5)">VMM</text>
<text x="102.9" y="116.6" transform="rotate(-90 102.9 116.6)">VIN</text>
<text x="104.3" y="119.4">BIN1</text>
<text x="109.1" y="118.7">3</text>
<text x="145.6" y="114.6">34</text>
<text x="148.9" y="115.3">NC</text>
<text x="157.1" y="115.3">RB0/INT0/FLT0/AN12</text>
<text x="160.3" y="116.6">RB1/INT1/AN10</text>
<text x="160.6" y="119.4">RB3/AN9/CCP2</text>
<text x="160.9" y="118">RB2/INT2/AN8</text>
<text x="171" y="114.6">8</text>
<text x="171" y="118.7">11</text>
<text x="171" y="115.9">9</text>
<text x="171" y="117.3">10</text>
<text x="234.2" y="115.3">13</text>
<text x="234.2" y="116.6">14</text>
<text x="234.2" y="118">15</text>
<text x="67.9" y="120.7">2</text>
<text x="67.9" y="122.1">3</text>
<text x="67.9" y="123.5">4</text>
<text x="89.2" y="124.2">12</text>
<text x="89.2" y="121.4">13</text>
<text x="92.5" y="124.9">AOUT2</text>
<text x="92.5" y="122.1">BOUT2</text>
<text x="104.2" y="124.9">AIN2</text>
<text x="104.3" y="122.1">BIN2</text>
<text x="109.1" y="124.2">5</text>
<text x="109.1" y="121.4">4</text>
<text x="145.6" y="120.1">38</text>
<text x="145.6" y="121.4">39</text>
<text x="145.6" y="122.8">40</text>
<text x="145.6" y="124.2">41</text>
<text x="146.2" y="125.5">2</text>
<text x="148.9" y="120.7">RD0/PSP0</text>
<text x="148.9" y="122.1">RD1/PSP1</text>
<text x="148.9" y="123.5">RD2/PSP2</text>
<text x="148.9" y="124.9">RD3/PSP3</text>
<text x="160.2" y="120.7">RB4/KBI0/AN11</text>
<text x="160.6" y="122.1">RB5/KBI1/PGM</text>
<text x="160.8" y="124.9">RB7/KBI3/PGD</text>
<text x="160.8" y="123.5">RB6/KBI2/PGC</text>
<text x="171" y="122.8">16</text>
<text x="171" y="124.2">17</text>
<text x="171" y="120.1">14</text>
<text x="171" y="121.4">15</text>
<text x="89.2" y="129.7">10</text>
<text x="89.2" y="126.9">11</text>
<text x="92.5" y="130.4">AISEN</text>
<text x="92.5" y="127.6">AOUT1</text>
<text x="103.4" y="130.4">SLEEP</text>
<text x="104.2" y="127.6">AIN1</text>
<text x="109.1" y="126.9">6</text>
<text x="109.1" y="129.7">7</text>
<text x="146.2" y="126.9">3</text>
<text x="146.2" y="128.3">4</text>
<text x="146.2" y="129.7">5</text>
<text x="148.9" y="126.2">RD4/PSP4</text>
<text x="148.9" y="127.6">RD5/PSP5/P1B</text>
<text x="148.9" y="129">RD6/PSP6/P1C</text>
<text x="148.9" y="130.4">RD7/PSP7/P1D</text>
<text x="158" y="127.6">RC0/T1OSO/T13CKI</text>
<text x="159.7" y="129">RC1/T1OSI/CCP2</text>
<text x="160.8" y="130.4">RC2/CCP1/P1A</text>
<text x="161.3" y="131.7">RC3/SCK/SCL</text>
<text x="171" y="126.9">32</text>
<text x="171" y="128.3">35</text>
<text x="171" y="129.7">36</text>
<text x="171" y="131">37</text>
<text x="203.9" y="131.7">1</text>
<text x="3.7" y="134.8">C</text>
<text x="89.8" y="132.4">9</text>
<text x="92.5" y="133.1">BISEN</text>
<text x="97.4" y="137.2" transform="rotate(-90 97.4 137.2)">GND</text>
<text x="102.9" y="137.2" transform="rotate(-90 102.9 137.2)">GND</text>
<text x="103.1" y="133.1">FAULT</text>
<text x="109.1" y="132.4">8</text>
<text x="145.6" y="136.5">18</text>
<text x="145.6" y="132.4">25</text>
<text x="145.6" y="133.8">26</text>
<text x="145.6" y="135.2">27</text>
<text x="148.9" y="137.2">MCLR/VPP/RE3</text>
<text x="148.9" y="133.1">RE0/RD/AN5</text>
<text x="148.9" y="134.5">RE1/WR/AN6</text>
<text x="148.9" y="135.8">RE2/CS/AN7</text>
<text x="161.5" y="133.1">RC4/SDI/SDA</text>
<text x="162.6" y="137.2">RC7/RX/DT</text>
<text x="162.6" y="135.8">RC6/TX/CK</text>
<text x="163.9" y="134.5">RC5/SDO</text>
<text x="171" y="136.5">1</text>
<text x="171" y="135.2">44</text>
<text x="171" y="132.4">42</text>
<text x="171" y="133.8">43</text>
<text x="203.9" y="133.1">2</text>
<text x="203.9" y="134.5">3</text>
<text x="203.9" y="135.8">4</text>
<text x="203.9" y="137.2">5</text>
<text x="227.5" y="135.7" transform="rotate(-90 227.5 135.7)">4</text>
<text x="274.8" y="134.8">C</text>
<text x="96.8" y="140.5" transform="rotate(-90 96.8 140.5)">16</text>
<text x="102.3" y="139.9" transform="rotate(-90 102.3 139.9)">1</text>
<text x="220.5" y="139.3">1</text>
<text x="223.2" y="140">CE</text>
<text x="228.2" y="140.5" transform="rotate(-90 228.2 140.5)">VDD</text>
<text x="229.7" y="140">OUT</text>
<text x="234.3" y="139.3">3</text>
<text x="111.8" y="147.5">1</text>
<text x="125.6" y="147.5">4</text>
<text x="203.9" y="146.8">1</text>
<text x="203.9" y="148.2">2</text>
<text x="203.9" y="149.6">3</text>
<text x="226.1" y="146.8" transform="rotate(-90 226.1 146.8)">2</text>
<text x="226.8" y="144.1" transform="rotate(-90 226.8 144.1)">GND</text>
<text x="111.8" y="150.3">2</text>
<text x="125.6" y="150.3">3</text>
<text x="158.5" y="153.7">1</text>
<text x="158.5" y="155.1">2</text>
<text x="203.9" y="151">4</text>
<text x="203.9" y="152.3">5</text>
<text x="158.5" y="156.4">3</text>
<text x="158.5" y="157.8">4</text>
<text x="158.5" y="159.2">5</text>
<text x="3.7" y="186.3">D</text>
<text x="274.8" y="186.3">D</text>
<text x="225.7" y="197">Title</text>
<text x="225.7" y="201.1">Size</text>
<text x="226.4" y="203.1">C</text>
<text x="232.6" y="201.1">Number</text>
<text x="260.1" y="201.1">Revision</text>
<text x="24.7" y="209.3">1</text>
<text x="70.6" y="209.3">2</text>
<text x="116.4" y="209.3">3</text>
<text x="162.3" y="209.3">4</text>
<text x="208.2" y="209.3">5</text>
<text x="225.7" y="205.2">Date:</text>
<text x="225.7" y="206.6">File:</text>
<text x="231.9" y="206.6">C:\Users\..\MicroMouse.SchDoc</text>
<text x="231.9" y="205.2">10/27/2012</text>
<text x="253.2" y="206.6">Drawn By: R. Powis</text>
<text x="253.2" y="205.2">Sheet 1 of 1</text>
<text x="254" y="209.3">6</text>
</g>
<g font-size="1.2" fill="#0e0e0e">
<text x="39.2" y="40.4">P1</text>
<text x="95.7" y="41.8">U1</text>
<text x="122.1" y="41.6">D5</text>
<text x="39.2" y="45.9">A_PWR</text>
<text x="122.1" y="43">LED0</text>
<text x="165.7" y="47">D2</text>
<text x="54.4" y="53.7">S1</text>
<text x="90" y="50.3">C1</text>
<text x="90.1" y="51.4">10uF</text>
<text x="95.7" y="48.6">LM1086CS-5.0</text>
<text x="110.6" y="50.3">C2</text>
<text x="110.8" y="51.4">10uF</text>
<text x="119.4" y="51.2">1500</text>
<text x="119.4" y="49.9">R6</text>
<text x="165.7" y="52.9">LED0</text>
<text x="172.6" y="52.5">D3</text>
<text x="175.3" y="49.6">R3</text>
<text x="178.2" y="51.4">1500</text>
<text x="172.6" y="58.4">LED0</text>
<text x="179.5" y="58">D4</text>
<text x="180.8" y="55.1">R4</text>
<text x="183.7" y="56.9">1500</text>
<text x="54.4" y="64.2">POWER</text>
<text x="128" y="65.1">L1</text>
<text x="179.5" y="63.9">LED0</text>
<text x="187.7" y="60.6">R5</text>
<text x="190.6" y="62.4">1500</text>
<text x="39.2" y="66.5">P2</text>
<text x="39.2" y="72">D_PWR</text>
<text x="95.7" y="67.9">U2</text>
<text x="122.1" y="67.7">D1</text>
<text x="122.1" y="69.1">LED0</text>
<text x="128" y="67.9">10mH</text>
<text x="128" y="66.5">Inductor</text>
<text x="90" y="76.4">C3</text>
<text x="90.1" y="77.5">10uF</text>
<text x="95.7" y="74.7">LM1086CS-5.0</text>
<text x="110.6" y="76.4">C4</text>
<text x="110.8" y="77.5">10uF</text>
<text x="119.4" y="77.3">1500</text>
<text x="119.4" y="76">R2</text>
<text x="147.9" y="100.8">U3</text>
<text x="196.1" y="100.8">P8</text>
<text x="233.2" y="96.7">P4</text>
<text x="138.2" y="104.8">C5</text>
<text x="138.3" y="106.3">0.1uF</text>
<text x="112.4" y="113.2">U4</text>
<text x="196.1" y="111.8">ANALOG</text>
<text x="65.4" y="117.3">P3</text>
<text x="112.4" y="114.6">DRV8833</text>
<text x="65.4" y="125.5">MOTORS</text>
<text x="186.6" y="123.2">Map/Solve</text>
<text x="187.8" y="120.1">S3</text>
<text x="233.2" y="120.1">Header 15</text>
<text x="116.1" y="131.4">10K</text>
<text x="116.1" y="129.3">R1</text>
<text x="203" y="129.7">P5</text>
<text x="222.2" y="136.5">U5</text>
<text x="131.8" y="143.3">10K</text>
<text x="131.8" y="141.9">R7</text>
<text x="147.9" y="139.3">PIC18F4525-E/PT</text>
<text x="203" y="139.3">SPI</text>
<text x="113.4" y="144.8">PB1</text>
<text x="203" y="144.8">P7</text>
<text x="218" y="144.6">C6</text>
<text x="218.1" y="146.2">10nF</text>
<text x="227.7" y="146.2">CB3-3C-8M0000</text>
<text x="113.4" y="153">RESET</text>
<text x="157.6" y="151.6">P6</text>
<text x="203" y="154.4">DI/O</text>
<text x="157.6" y="161.2">DEBUG</text>
<text x="230.5" y="198.3">MicroMouse 2013 v.1</text>
</g>
<g font-size="1.2" fill="#262626">
<text x="114.9" y="36.3">5V0A</text>
<text x="154.8" y="50">5V0D</text>
<text x="193.3" y="50">RD5</text>
<text x="88.8" y="58.3">A_GND</text>
<text x="193.3" y="55.5">RD6</text>
<text x="114.9" y="62.4">5V0D</text>
<text x="193.3" y="61">RD7</text>
<text x="87.4" y="85.7">GND</text>
<text x="227.7" y="94">5V0D</text>
<text x="142.4" y="98.1">5V0D</text>
<text x="219.5" y="98.1">RB0</text>
<text x="102.5" y="104.9">5V0A</text>
<text x="182.3" y="102.2">RA0</text>
<text x="182.3" y="103.6">RA1</text>
<text x="182.3" y="104.9">RA2</text>
<text x="182.3" y="106.3">RA3</text>
<text x="182.3" y="107.7">RA4</text>
<text x="219.5" y="102.2">RB1</text>
<text x="219.5" y="106.3">RB2</text>
<text x="135.6" y="113.2">GND</text>
<text x="178.2" y="111.8">CLKI</text>
<text x="219.5" y="110.4">RB3</text>
<text x="178.2" y="118.7">RB3</text>
<text x="178.2" y="114.6">RB0</text>
<text x="178.2" y="115.9">RB1</text>
<text x="178.2" y="117.3">RB2</text>
<text x="189.3" y="114.6">GND</text>
<text x="219.5" y="114.6">RB4</text>
<text x="132.8" y="120.1">RD0</text>
<text x="132.8" y="121.4">RD1</text>
<text x="132.8" y="122.8">RD2</text>
<text x="132.8" y="124.2">RD3</text>
<text x="178.2" y="122.8">PGC</text>
<text x="178.2" y="124.2">PGD</text>
<text x="178.2" y="120.1">RB4</text>
<text x="178.2" y="121.4">RB5</text>
<text x="223.6" y="124.2">GND</text>
<text x="124.5" y="129.7">5V0A</text>
<text x="138.3" y="126.9">RD5</text>
<text x="138.3" y="128.3">RD6</text>
<text x="138.3" y="129.7">RD7</text>
<text x="185.1" y="131">SCLK</text>
<text x="193.4" y="126.9">GND</text>
<text x="227.7" y="128.3">5V0D</text>
<text x="131.4" y="137.9">5V0D</text>
<text x="185.1" y="132.4">MISO</text>
<text x="185.1" y="133.8">MOSI</text>
<text x="185.1" y="135.2">~SS</text>
<text x="196.1" y="142">GND</text>
<text x="240.1" y="139.3">CLKI</text>
<text x="102.5" y="146.2">A_GND</text>
<text x="182.3" y="146.2">RC0</text>
<text x="182.3" y="147.5">RC1</text>
<text x="182.3" y="148.9">RC2</text>
<text x="139.7" y="153">nMCLR</text>
<text x="150.7" y="154.4">5V0D</text>
<text x="182.3" y="150.3">RC3</text>
<text x="225" y="154.4">GND</text>
<text x="105.3" y="158.5">GND</text>
<text x="143.8" y="161.2">GND</text>
<text x="150.7" y="157.1">PGD</text>
<text x="150.7" y="158.5">PGC</text>
<text x="196.1" y="157.1">GND</text>
</g>
</svg>
